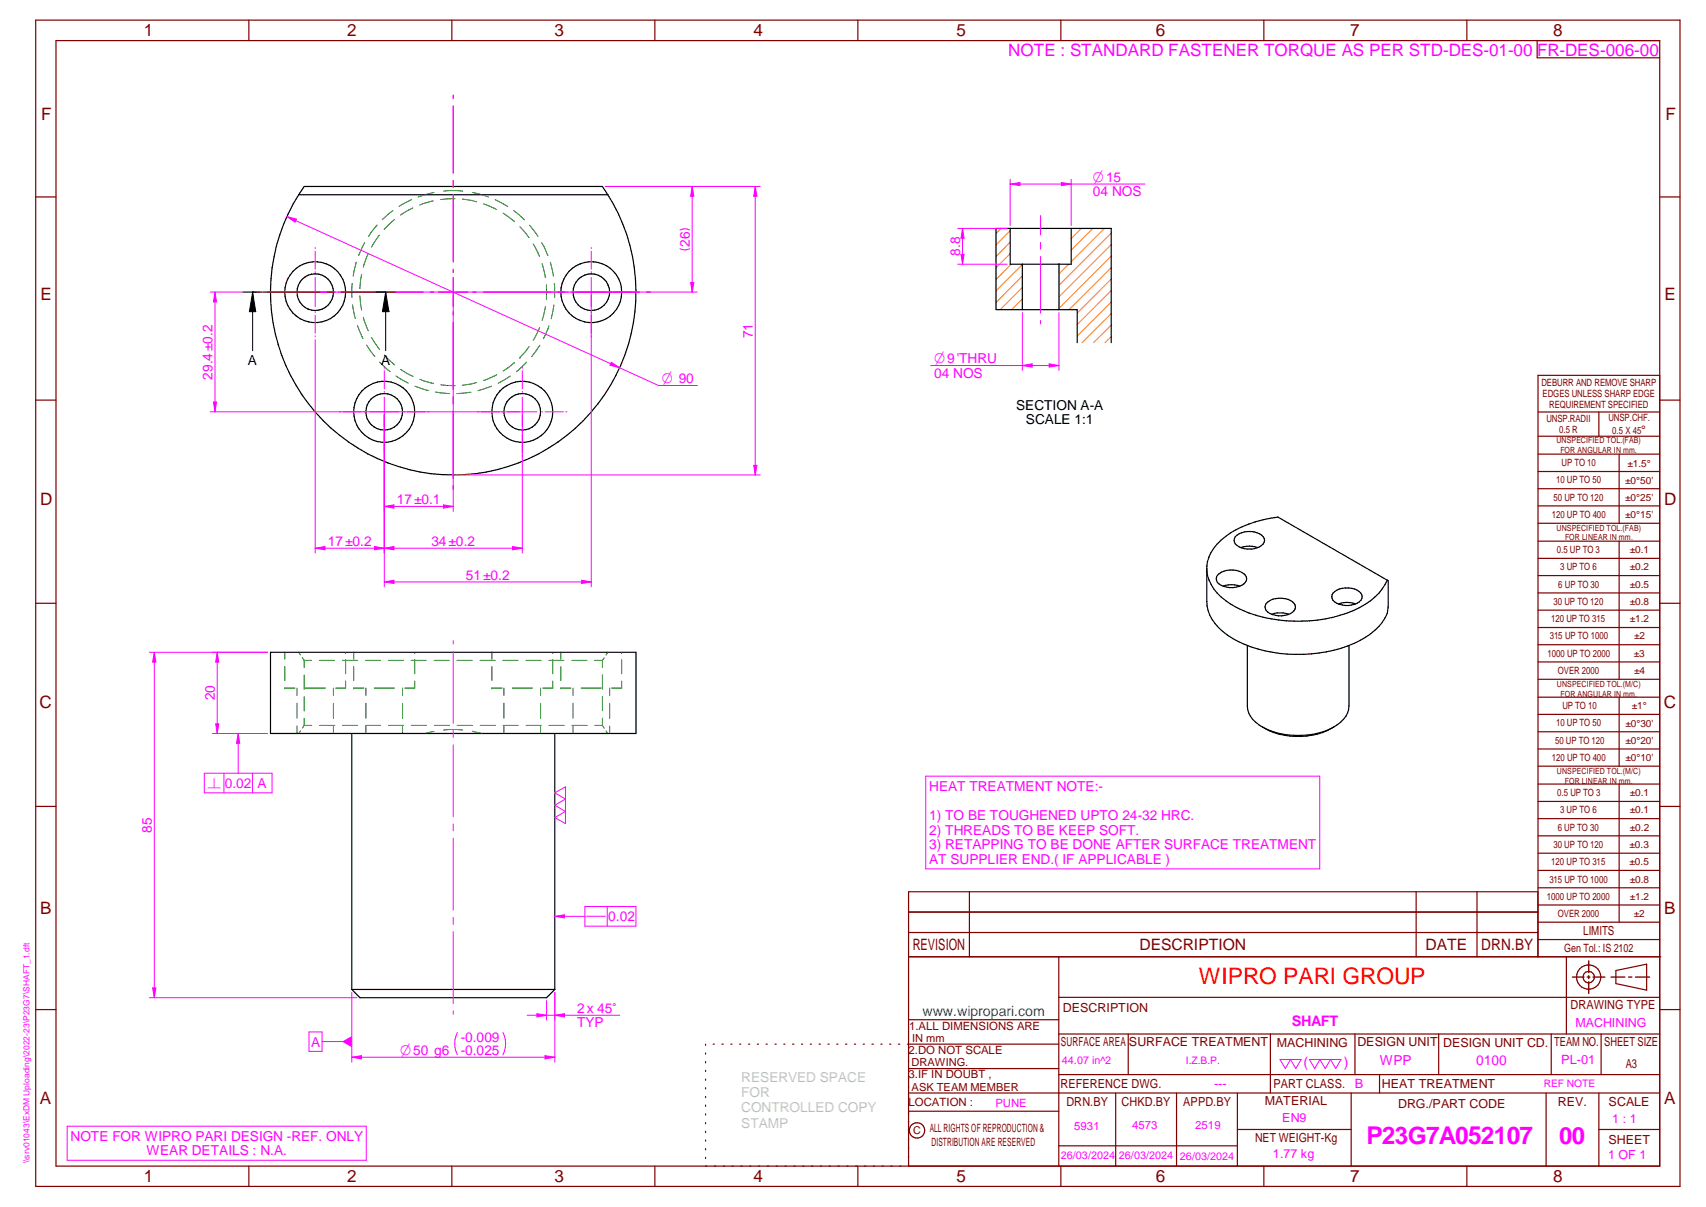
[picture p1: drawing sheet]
<svg xmlns="http://www.w3.org/2000/svg" width="420mm" height="297mm" viewBox="0 0 420 297" stroke-linecap="round" stroke-linejoin="round" font-family="sans-serif">
<g fill="none" stroke="#800000" stroke-width=".3">
<path d="M8.8 5h405v287h-405zM13.8 10h395v277h-395zM61.3 5v5M111.3 5v5M161.3 5v5M211.3 5v5M261.3 5v5M311.3 5v5M361.3 5v5M378.6 10v4.2h30.2M8.8 48.5h5M408.8 48.5h5"/>
<path d="M8.8 98.5h5M408.8 92.4h-30v143.1M408.8 98.5h5M378.8 101.4h30M378.8 107.4h30M378.8 111.8h30M378.8 116h30M393.8 101.4v6M398.8 111.8v17M378.8 120.3h30M378.8 124.5h30M378.8 128.8h30"/>
<path d="M378.8 133.2h30M378.8 137.4h30M398.8 133.2v34M8.8 148.5h5M378.8 141.6h30M378.8 145.9h30M378.8 150.2h30M378.8 154.4h30M378.8 158.7h30M408.8 148.5h5M378.8 162.9h30M378.8 167.2h30"/>
<path d="M378.8 171.6h30M378.8 175.8h30M398.8 171.6v17M8.8 198.5h5M378.8 180.1h30M378.8 184.3h30M378.8 188.6h30M378.8 193h30M378.8 197.2h30M398.8 193v33.9M408.8 198.5h5M238.7 219.5v16"/>
<path d="M348.8 219.5v16M363.8 219.5v16M378.8 201.5h30M378.8 205.7h30M378.8 210h30M378.8 214.2h30M378.8 218.5h30M223.8 235.5h185.2M223.8 229.5h154.9M223.8 224.5h154.9M260.8 235.5v51.5M378.7 235.5v-16h-154.9v67.5"/>
<path d="M378.8 222.7h30M378.8 226.9h30M378.8 231.2h30M385.8 235.5v19M398 238.8l7.5-1.5v6.4l-7.5-1.6zM8.8 248.5h5M173.8 257v.3M173.8 259.1v.3M175.6 257h.3M177.8 257h.3M180 257h.3M182.1 257h.3"/>
<path d="M184.4 257h.2M186.5 257h.3M188.7 257h.3M190.9 257h.3M193 257h.3M195.2 257h.3M197.4 257h.3M199.5 257h.3M201.7 257h.3M203.9 257h.3M206.1 257h.3M208.2 257h.4"/>
<path d="M210.4 257h.3M212.6 257h.3M214.7 257h.4M216.9 257h.3M219.1 257h.3M221.3 257h.3M223.8 251h37M260.8 257h-37.3M260.8 245.4h148M260.8 254.5h148M277.9 254.5v10M312.9 254.5v14.5"/>
<path d="M333.7 254.5v10M354.3 254.5v10M382 254.5v10M394.3 254.5v10M408.8 248.5h5M173.8 261.2v.4M173.8 263.4v.3M173.8 265.6v.3M173.8 267.7v.3M173.8 269.8v.3M173.8 271.9v.4M173.8 274.1v.3"/>
<path d="M173.8 276.3v.3M173.8 278.4v.3M223.8 269h185M223.8 263h37M223.8 273.5h37M260.8 264.5h148M274.8 269v18M289.8 269v18M304.7 269v18M304.7 278h28.1M332.8 269v18M339.8 264.5v4.5"/>
<path d="M380.8 269v18M393.8 269v18M393.8 278h15M61.3 287v5M111.3 287v5M161.3 287v5M173.8 280.5v.3M173.8 282.7v.3M173.8 284.8v.3M211.3 287v5M260.8 282h43.9M261.3 287v5"/>
<path d="M311.3 287v5M361.3 287v5"/>
<circle cx="391.3" cy="240.5" r="2.99"/>
<circle cx="391.3" cy="240.5" r="1.41"/>
<circle cx="225.9" cy="278.2" r="1.89"/>
</g>
<g fill="none" stroke="#f0f" stroke-width=".25">
<path d="M111.6 23.4v.9M111.6 26.1v16.5M111.6 44.4v1.7M111.6 47.9v16.6M149.1 45.9h22.6M169.9 56.6a2.6 2.6 0 0 0-2.4 0M170.5 45.9l.4 2.4h-.8zM64 71.9h-.8M65.8 71.9h16.9M77.6 60.9v.3M77.6 61.8v4.5M77.6 66.8v.3"/>
<path d="M77.6 68.3v7.2M77.6 76.7v.2M77.6 77.6v4.4M104.2 71.9h-20.9M106.8 71.9h-.8M111.6 66.3v.8M111.6 76.7v.8M111.6 79.3v16.6M111.6 68.3v7.2M145.6 60.9v.3M145.6 61.8v4.5M145.6 66.8v.3"/>
<path d="M145.6 76.7v.2M145.6 77.6v4.4M145.6 68.3v7.2M169.9 61.2a2.6 2.6 0 0 1-2.4 0M171.7 71.9h-63.7M77.6 82.6v.3M94.6 90.3v.3M94.6 91.2v4.5M94.6 96.3v.3M94.6 97.7v7.2M111.6 97.7v1.7M128.6 90.3v.3"/>
<path d="M128.6 91.2v4.5M128.6 96.3v.3M128.6 97.7v7.2M145.6 82.6v.3M83.6 101.3h.3M84.5 101.3h4.5M89.6 101.3h.2M91 101.3h7.2M94.6 106.1v.3M94.6 107v4.5M94.6 112.1v.3M99.4 101.3h.3"/>
<path d="M100.3 101.3h4.4M105.4 101.3h.2M111.6 101.2v16.5M111.6 119.5v.9M117.6 101.3h.3M118.5 101.3h4.5M123.6 101.3h.2M125 101.3h7.2M128.6 106.1v.3M128.6 107v4.5M128.6 112.1v.3M133.4 101.3h.3"/>
<path d="M134.3 101.3h4.5M139.4 101.3h.2M16.5 277.2h73.7v8.3h-73.7z"/>
</g>
<path d="M391.3 236.5v2.9M387.3 240.5h2.8M390.9 240.5h.7M391.3 240.1v.7M391.3 241.6v2.9M392.3 240.5h3M396.8 240.5h3.4M401.1 240.5h.8M402.8 240.5h3.5" fill="none" stroke="#800000" stroke-width=".34"/>
<g fill="none" stroke="#000" stroke-width=".3">
<path d="M73.6 47.9h76.1M73.6 47.9l1.3-2h73.5l1.3 2M149.7 47.9a45 45 0 0 1-38.1 69 45 45 0 0 1-38-69M299.7 133.9a24.4 24.4 0 0 1 15-6.6l27.2 15.6v6.5a8 8 0 0 1-3.2 5.6 28.1 28.1 0 0 1-17.7 6 32 32 0 0 1-18.7-4.7 10.4 10.4 0 0 1-5.1-8.2v-8.7a9 9 0 0 1 2.5-5.5zM304.2 132.1a5.2 5.2 0 0 1 6.9 0 1.61 1.61 0 0 1-.9 2.5 5.5 5.5 0 0 1-6-.7 1.48 1.48 0 0 1 0-1.8zM305.6 134.7l2.1-.3 2.1 .3M297.2 140.5a11.1 11.1 0 0 0 5.9 8.2 34.6 34.6 0 0 0 23.3 3.6 24.1 24.1 0 0 0 13.2-6.3l2.1-3.2M299.8 141.6a5.2 5.2 0 0 1 6.9 0 1.62 1.62 0 0 1-.9 2.5 5.5 5.5 0 0 1-6-.8 1.48 1.48 0 0 1 0-1.7zM301.2 144.2l2.1-.3 2.1 .3M311.9 148.5a5.2 5.2 0 0 1 6.8 0 1.62 1.62 0 0 1-.9 2.5 5.5 5.5 0 0 1-5.9-.7 1.48 1.48 0 0 1 0-1.8zM313.2 151.2l1.4-.4h1.4l1.4 .4M328.3 146a5.2 5.2 0 0 1 6.8 0 1.62 1.62 0 0 1-.8 2.5 5.5 5.5 0 0 1-6-.8 1.48 1.48 0 0 1 0-1.7z"/>
<path d="M329.6 148.6l2.1-.3 2.1 .3M332.2 158.9v14.9a6.2 6.2 0 0 1-3.9 5.2 19.5 19.5 0 0 1-18.2-.6 5.8 5.8 0 0 1-2.9-4.6v-14.9M66.6 160.5h90v20h-90zM328.5 178.9a17.8 17.8 0 0 1-17.6 0M86.6 180.5v63M136.6 180.5v63M86.6 243.5h50M86.6 243.5l2 2h46l2-2"/>
<circle cx="77.6" cy="71.9" r="4.5"/>
<circle cx="77.6" cy="71.9" r="7.5"/>
<circle cx="145.6" cy="71.9" r="7.5"/>
<circle cx="145.6" cy="71.9" r="4.5"/>
<circle cx="94.6" cy="101.4" r="7.5"/>
<circle cx="94.6" cy="101.4" r="4.5"/>
<circle cx="128.6" cy="101.4" r="4.5"/>
<circle cx="128.6" cy="101.3" r="7.5"/>
</g>
<g fill="none" stroke="#008000" stroke-width=".25">
<path d="M89.8 59.7l-1.5 3.1M92.9 55.4l-2.1 2.8M93.4 57.9l-1.9 2.9M96.8 51.8l-2.7 2.3M97.1 54l-2.5 2.4M101.3 49.1l-3 1.7M101.7 51.2l-3.1 1.8M106.7 49.4l-3.3 1.1M106.9 47.4l-3.9 1.1M112 48.9l-3.5 .2M113.9 49l3.4 .7M114 47l-1.4-.1-3.3 .1"/>
<path d="M116.3 47.4l4 1.1M119.1 50.2l3.2 1.4M122 49.1l3 1.7M123.9 52.5l2.8 2.1M126.5 51.8l2.6 2.3M128 55.8l2.3 2.7M130.4 55.4l2.1 2.8M133.4 59.7l1.5 3.2M86.7 69.7v3.5M86.8 75l.7 3.4M87.7 64.5l-.7 3.4M88.6 72.8l.5 3.5"/>
<path d="M89.1 67.5l-.5 3.5M89.5 78.1l1.2 3.3M90.7 62.4l-1.2 3.3M131.3 60l1.6 3.2M133.5 64.9l.8 3.4M134.4 75.4l-.9 3.5M134.6 70.1v3.6M135.5 64.6l.8 3.4M136.4 75.1l-.6 3.3M136.5 69.8l.1 3.4M88 80.1l1.4 3.3M90.3 84.9l2 2.9"/>
<path d="M91.5 83.1l2 2.9M93.5 89.1l2.6 2.3M94.6 87.4l2.6 2.4M97.5 92.5l3 1.8M98.7 90.9l3 1.7M102.2 95l3.3 1.1M103.4 93.3l3.4 1.1M107.3 96.5l3.4 .4M108.6 94.7l3.5 .2M116 96.5l-3.5 .4M117.4 94.1l-3.5 .7M121.1 95l-3.4 1.1"/>
<path d="M122.3 92.2l-3.2 1.4M125.7 92.5l-3 1.8M126.7 89.2l-2.8 2.1M128 88h.1M129.7 89.1l-2.5 2.4M130.3 85.3l-2.3 2.7M132.9 80.6l-1.6 3.1M133 85l-2.1 2.8M135.2 80.2l-1.4 3.2M70.1 169.3h2.5M70.1 169.3h.1M70.1 160.5v1.7"/>
<path d="M70.1 164v3.5M73.1 169.3v1.9M73.1 173.1v3.6M73.1 178.6v1.9M73.6 160.5l.4 .7M74 179.9l-.4 .6M74.5 161.8l.4 .7M74.9 162.5v1.8M74.9 166.1v3.5M74.9 171.4v3.6M74.9 176.8v1.7M74.9 178.5l-.4 .7"/>
<path d="M74.9 178.5h1.9M74.9 162.5h1.8M75.2 169.3h4.9M78.7 162.5h3.7M78.7 178.5h3.8M82.1 169.3v1.9M82.1 173.1v3.7M82.1 178.7v1.8M84.3 162.5h3.7M84.4 178.5h3.7M85.1 160.6h.1M85.1 167.6v1.7h-2.4"/>
<path d="M85.1 162.3v3.5M87.1 169.3h2.5M87.1 169.3h.1M87.1 160.5v1.7M87.1 164v3.5M90 162.5h3.7M90 178.5h3.7M90.1 169.3v1.9M90.1 173.1v3.6M90.1 178.6v1.9M92.2 169.3h4.9M95.6 162.5h3.7"/>
<path d="M95.7 178.5h3.7M99.1 169.3v1.9M99.1 173.1v3.7M99.1 178.7v1.8M101.3 162.5h3.7M101.3 178.5h3.7M102.1 160.6h.1M102.1 167.6v1.7h-2.4M102.1 162.3v3.5M106.9 162.5h3.7M107 178.5h3.7M109.3 179.7l1.3-.2 3.4 .2"/>
<path d="M112.6 162.5h3.7M112.6 178.5h3.7M116.3 180l2.3 .5M118.2 162.5h3.8M118.3 178.5h3.7M121.1 169.3h2.5M121.1 169.3h.1M121.1 160.5v1.7M121.1 164v3.5M123.9 162.5h3.7M123.9 178.5h3.7M124.1 169.3v1.9"/>
<path d="M124.1 173.1v3.6M124.1 178.6v1.9M126.2 169.3h4.9M129.5 162.5h3.8M129.6 178.5h3.7M133.1 169.3v1.9M133.1 173.1v3.7M133.1 178.7v1.8M135.2 162.5h3.7M135.2 178.5h3.7M136.1 160.6h.1M136.1 167.6v1.7h-2.4"/>
<path d="M136.1 162.3v3.5M138.1 169.3h2.5M138.1 169.3h.1M138.1 160.5v1.7M138.1 164v3.5M140.8 162.5h3.8M140.9 178.5h3.7M141.1 169.3v1.9M141.1 173.1v3.6M141.1 178.6v1.9M143.1 169.3h5M146.5 162.5h1.9"/>
<path d="M146.5 178.5h1.9M148.4 162.5v1.8M148.4 166.1v3.5M148.4 171.4v3.5M148.4 176.7v1.8M148.4 178.5l.4 .7M148.8 161.9l-.4 .6M149.3 179.9l.4 .6M149.7 160.5l-.4 .7M150.1 169.3v1.9M150.1 173.1v3.7M150.1 178.7v1.8"/>
<path d="M153.1 160.6h.1M153.1 167.6v1.7h-2.5M153.1 162.3v3.5M106.9 180l-2.3 .5"/>
</g>
<path d="M170.5 45.9l.4 2.4h-.8z" fill="#f0f"/>
<path d="M170.1 69.5h.8l-.4 2.4z" fill="none" stroke="#f0f" stroke-width=".25"/>
<path d="M170.1 69.5h.8l-.4 2.4z" fill="#f0f"/>
<path d="M70.6 53.3l2.4 .6-.3 .8zM70.6 53.3l91.6 41.6h9.6M170.5 45.9v26" fill="none" stroke="#f0f" stroke-width=".25"/>
<path d="M70.6 53.3l2.4 .6-.3 .8z" fill="#f0f"/>
<path d="M150.6 89.2l2 1.3-2.4-.6z" fill="none" stroke="#f0f" stroke-width=".25"/>
<path d="M150.6 89.2l2 1.3-2.4-.6z" fill="#f0f"/>
<path d="M52.3 160.5h13.6M53.5 160.5l.4 2.4h-.8zM52.3 180.5h13.6" fill="none" stroke="#f0f" stroke-width=".25"/>
<path d="M53.5 160.5l.4 2.4h-.8z" fill="#f0f"/>
<path d="M53.1 178.1h.8l-.4 2.4z" fill="none" stroke="#f0f" stroke-width=".25"/>
<path d="M53.1 178.1h.8l-.4 2.4z" fill="#f0f"/>
<path d="M53.5 160.5v20M86.6 244.2v17.2M112.6 254.1a6.3 6.3 0 0 0 0 5.5M123.9 254.1a5.9 5.9 0 0 1 0 5.5M136.6 244.2v17.2M86.6 260.2l2.4-.4v.8z" fill="none" stroke="#f0f" stroke-width=".25"/>
<path d="M86.6 260.2l2.4-.4v.8z" fill="#f0f"/>
<path d="M134.2 259.8l2.4 .4-2.4 .4z" fill="none" stroke="#f0f" stroke-width=".25"/>
<path d="M134.2 259.8l2.4 .4-2.4 .4z" fill="#f0f"/>
<path d="M36.8 160.5h29.1M38 160.5l.4 2.4h-.8zM36.8 245.5h51.1M86.6 260.2h50" fill="none" stroke="#f0f" stroke-width=".25"/>
<path d="M38 160.5l.4 2.4h-.8z" fill="#f0f"/>
<path d="M37.6 243.1h.8l-.4 2.4z" fill="none" stroke="#f0f" stroke-width=".25"/>
<path d="M37.6 243.1h.8l-.4 2.4z" fill="#f0f"/>
<g fill="none" stroke="#f0f" stroke-width=".25">
<path d="M111.6 157.6v.9M38 160.5v85M111.6 160.3v17.7M111.6 179.8v1.7M111.6 183.3v17.7M111.6 202.8v1.7M111.6 206.3v17.7M111.6 225.8v1.7M111.6 229.3v17.7M111.6 248.8v.8M132.2 249.5l2.4 .4-2.4 .4zM134.6 246.3v4.7"/>
<path d="M136.6 244.2v6.8"/>
</g>
<path d="M132.2 249.5l2.4 .4-2.4 .4z" fill="#f0f"/>
<path d="M136.6 249.9l2.4-.4v.8z" fill="none" stroke="#f0f" stroke-width=".25"/>
<path d="M136.6 249.9l2.4-.4v.8z" fill="#f0f"/>
<path d="M79.3 256.3h7.3M129.8 249.9h22.8" fill="none" stroke="#f0f" stroke-width=".25"/>
<path d="M84.2 256.3l2.4-1.3v2.7z" fill="#f0f"/>
<path d="M58.7 180.5v9.8M76.1 254h3.2v4.7h-3.2z" fill="none" stroke="#f0f" stroke-width=".25"/>
<path d="M58.7 180.5l.3 2.4h-.8z" fill="#f0f"/>
<path d="M149.1 45.9h38.1M186 45.9l.4 2.4h-.8zM112.3 116.9h74.9M50.3 190.3h16.7v4.8h-16.7zM55.1 190.3v4.8M58.7 180.5l.3 2.4h-.8zM62.2 190.3v4.8" fill="none" stroke="#f0f" stroke-width=".25"/>
<path d="M186 45.9l.4 2.4h-.8z" fill="#f0f"/>
<path d="M185.6 114.5h.8l-.4 2.4z" fill="none" stroke="#f0f" stroke-width=".25"/>
<path d="M185.6 114.5h.8l-.4 2.4z" fill="#f0f"/>
<path d="M186 45.9v71M111.6 72.6v53.3M94.6 113.1v12.8M109.2 124.2l2.4 .4-2.4 .5z" fill="none" stroke="#f0f" stroke-width=".25"/>
<path d="M109.2 124.2l2.4 .4-2.4 .5z" fill="#f0f"/>
<path d="M94.6 124.6l2.4-.4v.9z" fill="none" stroke="#f0f" stroke-width=".25"/>
<path d="M94.6 124.6l2.4-.4v.9z" fill="#f0f"/>
<path d="M94.6 102.1v34M128.6 102.1v34M94.6 124.6h17M94.6 134.9l2.4-.4v.8z" fill="none" stroke="#f0f" stroke-width=".25"/>
<path d="M94.6 134.9l2.4-.4v.8z" fill="#f0f"/>
<path d="M126.2 134.5l2.4 .4-2.4 .4z" fill="none" stroke="#f0f" stroke-width=".25"/>
<path d="M126.2 134.5l2.4 .4-2.4 .4z" fill="#f0f"/>
<path d="M77.6 83.6v52.5M94.6 102.1v34M92.2 134.5l2.4 .4-2.4 .4zM94.6 134.9h34" fill="none" stroke="#f0f" stroke-width=".25"/>
<path d="M92.2 134.5l2.4 .4-2.4 .4z" fill="#f0f"/>
<path d="M77.6 134.9l2.4-.4v.8z" fill="none" stroke="#f0f" stroke-width=".25"/>
<path d="M77.6 134.9l2.4-.4v.8z" fill="#f0f"/>
<path d="M145.6 72.6v71.8M94.6 102.1v42.3M77.6 134.9h17M94.6 143.2l2.4-.4v.8z" fill="none" stroke="#f0f" stroke-width=".25"/>
<path d="M94.6 143.2l2.4-.4v.8z" fill="#f0f"/>
<path d="M143.2 142.8l2.4 .4-2.4 .4z" fill="none" stroke="#f0f" stroke-width=".25"/>
<path d="M143.2 142.8l2.4 .4-2.4 .4z" fill="#f0f"/>
<path d="M51.8 71.9h59.1M52.9 71.9l.4 2.4h-.7zM51.8 101.3h76.1M94.6 143.2h51" fill="none" stroke="#f0f" stroke-width=".25"/>
<path d="M52.9 71.9l.4 2.4h-.7z" fill="#f0f"/>
<path d="M52.6 98.9h.7l-.4 2.4z" fill="none" stroke="#f0f" stroke-width=".25"/>
<path d="M52.6 98.9h.7l-.4 2.4z" fill="#f0f"/>
<path d="M52.9 71.9v29.4M136.6 225.5h7.4" fill="none" stroke="#f0f" stroke-width=".25"/>
<path d="M136.6 225.5l2.4-.4v.8z" fill="#f0f"/>
<path d="M248.8 45.3l2.4-.4v.8zM248.8 44.1v11.4M256.3 53v4.8M256.3 59.6v1.7M263.8 44.1v11.4M256.3 63.1v14M256.3 78.9v.8M136.6 225.5l2.4-.4v.8zM144 223.1h12.6v4.8h-12.6zM149.6 223.1v4.8" fill="none" stroke="#f0f" stroke-width=".25"/>
<path d="M59.8 71.9h4.8M62.2 71.9v14.4M62.2 71.9l.8 4.8h-1.6zM64.8 71.9h14M80.6 71.9h1.7M84.1 71.9h13.3M95 71.9v14.4M95 71.9l.8 4.8h-1.6z" fill="none" stroke="#000" stroke-width=".25"/>
<path d="M62.2 71.9l.8 4.8h-1.6zM95 71.9l.8 4.8h-1.6z" fill="#000"/>
<g fill="none" stroke="#ff8000" stroke-width=".25">
<path d="M246.5 56.2l-1.2 1.2M248.8 59.6l-3.5 3.5M248.8 56.8l-3.5 3.5M266.3 56.2l-2.5 2.6M269.1 56.2l-5.3 5.4M272 56.2l-8.2 8.2M273.7 57.4l-12.9 12.8M248.8 62.4l-3.5 3.5M249 65l-3.7 3.7M251.8 73.6l-2.6 2.6M251.8 70.7l-5.5 5.5M251.8 65.1l-6.5 6.5"/>
<path d="M251.8 67.9l-6.5 6.5M263.2 65l-2.4 2.4M273.7 60.2l-12.9 12.9M273.7 63l-12.9 12.9M273.7 65.9l-10.4 10.3M273.7 77.2l-7.2 7.1M273.7 68.7l-8.4 8.3M273.7 71.5l-8.4 8.4M273.7 74.3l-8.4 8.4M273.7 82.8l-1.6 1.5M273.7 80l-4.4 4.3"/>
</g>
<path d="M263.8 56.2v8.8h-15v-8.8M251.8 65v11.2M260.8 65v11.2M265.3 84.3v-8.1h-20v-20h28.4v28.1" fill="none" stroke="#000" stroke-width=".3"/>
<path d="M248.8 45.3l2.4-.4v.8z" fill="#f0f"/>
<path d="M261.4 44.9l2.4 .4-2.4 .4z" fill="none" stroke="#f0f" stroke-width=".25"/>
<path d="M261.4 44.9l2.4 .4-2.4 .4z" fill="#f0f"/>
<path d="M235.9 56.2h12.2M248.8 45.3h33.2M235.9 65h12.2M236.7 62.6h.7l-.3 2.4z" fill="none" stroke="#f0f" stroke-width=".25"/>
<path d="M236.7 62.6h.7l-.3 2.4z" fill="#f0f"/>
<path d="M237.1 56.2l.3 2.4h-.7z" fill="none" stroke="#f0f" stroke-width=".25"/>
<path d="M237.1 56.2l.3 2.4h-.7z" fill="#f0f"/>
<path d="M237.1 56.2v8.8M251.8 76.9v14.2M260.8 76.9v14.2M251.8 90l2.4-.5v.8z" fill="none" stroke="#f0f" stroke-width=".25"/>
<path d="M251.8 90l2.4-.5v.8z" fill="#f0f"/>
<path d="M258.4 89.5l2.4 .5-2.4 .3z" fill="none" stroke="#f0f" stroke-width=".25"/>
<path d="M258.4 89.5l2.4 .5-2.4 .3z" fill="#f0f"/>
<path d="M229.2 90h31.6M136.6 195.1l2.7-1.5v9.1l-2.7-1.5 2.7-1.5-2.7-1.5 2.7-1.6zM228 191h97v22.8h-97zM315.2 260.7h5.3l-1.4 2.3-1.3-2.3-1.2 2.3zM322.5 260.7h7.8l-1.3 2.3-1.3-2.3-1.3 2.3-1.3-2.3-1.3 2.3z" fill="none" stroke="#f0f" stroke-width=".25"/>
<text font-size="6" fill="#f0f" x="336.5" y="281.6">P23G7A052107</text>
<text font-size="5.9" fill="#f0f" x="384" y="281.6">00</text>
<text font-size="5.6" fill="#f00" x="295.3" y="242.2">WIPRO PARI GROUP</text>
<g font-size="4.2" fill="#800000">
<text x="35.4" y="9">1</text>
<text x="85.5" y="8.9">2</text>
<text x="136.6" y="9">3</text>
<text x="185.6" y="9">4</text>
<text x="235.6" y="9">5</text>
<text x="284.6" y="8.8">6</text>
<text x="332.6" y="9">7</text>
<text x="382.6" y="9">8</text>
<text x="10.1" y="29.6">F</text>
<text x="410.2" y="29.6">F</text>
<text x="9.9" y="73.9">E</text>
<text x="409.9" y="73.9">E</text>
<text x="9.9" y="124.2">D</text>
<text x="409.9" y="124.2">D</text>
<text x="9.7" y="174.3">C</text>
<text x="409.7" y="174.3">C</text>
<text x="9.9" y="225">B</text>
<text x="409.8" y="225">B</text>
<text x="9.8" y="271.7">A</text>
<text x="409.8" y="271.7">A</text>
<text x="35.4" y="291">1</text>
<text x="85.5" y="290.9">2</text>
<text x="136.6" y="291">3</text>
<text x="185.6" y="291">4</text>
<text x="235.6" y="291">5</text>
<text x="284.6" y="290.8">6</text>
<text x="332.6" y="291">7</text>
<text x="382.6" y="291">8</text>
</g>
<text font-size="4.2" fill="#f0f" x="248.3" y="13.8">NOTE : STANDARD FASTENER TORQUE AS PER STD-DES-01-00 FR-DES-006-00</text>
<g font-size="3.9" fill="#800000">
<text x="224.8" y="233.8">REVISION</text>
<text x="280.7" y="233.8">DESCRIPTION</text>
<text x="351.1" y="233.8">DATE</text>
<text x="364.8" y="233.8">DRN.BY</text>
</g>
<g font-size="3.7" fill="#f0f">
<text x="269.2" y="44.7">O15</text>
<text x="230.1" y="89.4">O9'THRU</text>
<text x="163" y="94.3">O 90</text>
<text x="51.1" y="193.9">n</text>
<text x="144.3" y="226.7">t</text>
<text x="98.5" y="259.6">O50 g6</text>
</g>
<text font-size="3.6" fill="#f0f" x="318.2" y="252.6">SHAFT</text>
<text font-size="3.5" fill="#00f" x="227.2" y="250">www.wipropari.com</text>
<g font-size="3.5" fill="#f0f">
<text x="321" y="262.7">(</text>
<text x="331" y="262.7">)</text>
</g>
<g font-size="3.4" fill="#f0f">
<text x="269.2" y="48.3">04 NOS</text>
<text x="169.9" y="60.8" transform="rotate(-90 169.9 60.8)">26</text>
<text x="236.5" y="62.9" transform="rotate(-90 236.5 62.9)">8.8</text>
<text x="185.4" y="83.3" transform="rotate(-90 185.4 83.3)">71</text>
<text x="52.4" y="93.4" transform="rotate(-90 52.4 93.4)">29.4±0.2</text>
<text x="230.1" y="93">04 NOS</text>
<text x="97.7" y="124">17±0.1</text>
<text x="80.8" y="134.3">17±0.2</text>
<text x="106.2" y="134.3">34±0.2</text>
<text x="114.8" y="142.6">51±0.2</text>
<text x="52.9" y="172.4" transform="rotate(-90 52.9 172.4)">20</text>
<text x="55.4" y="193.9">0.02 A</text>
<text x="228.8" y="194.6">HEAT TREATMENT NOTE:-</text>
<text x="228.8" y="201.8">1) TO BE TOUGHENED UPTO 24-32 HRC.</text>
<text x="37.4" y="204.9" transform="rotate(-90 37.4 204.9)">85</text>
<text x="228.8" y="205.4">2) THREADS TO BE KEEP SOFT.</text>
<text x="228.8" y="209">3) RETAPPING TO BE DONE AFTER SURFACE TREATMENT</text>
<text x="228.8" y="212.6">AT SUPPLIER END.( IF APPLICABLE )</text>
<text x="149.8" y="226.7">0.02</text>
<text x="142.1" y="249.3">2x 45v</text>
<text x="76.6" y="257.6">A</text>
<text x="113.5" y="256.5">-0.009</text>
<text x="142.1" y="252.9">TYP</text>
<text x="113.5" y="259.6">-0.025</text>
<text x="339.8" y="262.2">WPP</text>
<text x="363.6" y="262">0100</text>
<text x="17.4" y="280.8">NOTE FOR WIPRO PARI DESIGN -REF. ONLY</text>
<text x="36.1" y="284.4">WEAR DETAILS : N.A.</text>
</g>
<g font-size="3.4">
<text x="61.1" y="89.9">A</text>
<text x="93.9" y="89.9">A</text>
<text x="250.3" y="100.8">SECTION A-A</text>
<text x="252.7" y="104.4">SCALE 1:1</text>
</g>
<g font-size="3.4" fill="#c0c0c0">
<text x="182.6" y="266.2">RESERVED SPACE</text>
<text x="182.6" y="270">FOR</text>
<text x="182.6" y="273.7">CONTROLLED COPY</text>
<text x="182.6" y="277.5">STAMP</text>
</g>
<g font-size="3.1" fill="#800000">
<text x="389.9" y="230.2">LIMITS</text>
<text x="261.8" y="249">DESCRIPTION</text>
<text x="386.8" y="248.4">DRAWING TYPE</text>
<text x="261.3" y="257.5">SURFACE AREA</text>
<text x="278" y="257.5">SURFACE TREATMENT</text>
<text x="314.5" y="257.6">MACHINING</text>
<text x="334.3" y="257.5">DESIGN UNIT</text>
<text x="355.4" y="257.6">DESIGN UNIT CD.</text>
<text x="382.8" y="257.3">TEAM NO.</text>
<text x="395.1" y="257.4">SHEET SIZE</text>
<text x="400.4" y="262.8">A3</text>
<text x="261.2" y="267.8">REFERENCE DWG.</text>
<text x="313.6" y="267.7">PART CLASS.</text>
<text x="340.3" y="267.7">HEAT TREATMENT</text>
<text x="262.6" y="272.2">DRN.BY</text>
<text x="276.2" y="272.1">CHKD.BY</text>
<text x="291.4" y="272.2">APPD.BY</text>
<text x="311.5" y="272">MATERIAL</text>
<text x="344.3" y="272.6">DRG./PART CODE</text>
<text x="383.7" y="272.2">REV.</text>
<text x="396.2" y="272.3">SCALE</text>
<text x="309.1" y="280.9">NET WEIGHT-Kg</text>
<text x="396.1" y="281.4">SHEET</text>
</g>
<g font-size="3.1" fill="#f0f">
<text x="388" y="252.8">MACHINING</text>
<text x="384.5" y="261.9">PL-01</text>
<text x="299" y="267.8">---</text>
<text x="333.7" y="267.7">B</text>
<text x="315.8" y="276.1">EN9</text>
<text x="397.1" y="276.4">1 : 1</text>
<text x="313.5" y="285.1">1.77 kg</text>
<text x="396.1" y="285.3">1 OF 1</text>
</g>
<text font-size="3" fill="#800000" x="404.2" y="106.8">°</text>
<g font-size="2.8" fill="#800000">
<text x="385.2" y="234.4">Gen Tol.: IS 2102</text>
<text x="223.9" y="253.4">1.ALL DIMENSIONS ARE</text>
<text x="223.8" y="259.3">2.DO NOT SCALE</text>
<text x="223.8" y="265.4">3.IF IN DOUBT ,</text>
<text x="223.8" y="272.2">LOCATION :</text>
<text x="229" y="278.7">ALL RIGHTS OF REPRODUCTION &amp;</text>
<text x="229.4" y="282.1">DISTRIBUTION ARE RESERVED</text>
</g>
<g font-size="2.8" fill="#f0f">
<text x="245.1" y="272.4">PUNE</text>
<text x="264.6" y="278">5931</text>
<text x="278.8" y="277.7">4573</text>
<text x="294.4" y="277.9">2519</text>
</g>
<g font-size="2.7" fill="#800000">
<text x="224.7" y="256.4">IN mm</text>
<text x="224.5" y="262.4">DRAWING.</text>
<text x="224.5" y="268.4">ASK TEAM MEMBER</text>
<text x="224.9" y="279.2">C</text>
</g>
<g font-size="2.7" fill="#f0f">
<text x="261.5" y="261.9">44.07 in^2</text>
<text x="261.3" y="285.2">26/03/2024</text>
<text x="275.6" y="285.2">26/03/2024</text>
<text x="290.6" y="285.4">26/03/2024</text>
</g>
<g font-size="2.5" fill="#800000">
<text x="379.6" y="95">DEBURR AND REMOVE SHARP</text>
<text x="379.9" y="97.7">EDGES UNLESS SHARP EDGE</text>
<text x="381.5" y="100.5">REQUIREMENT SPECIFIED</text>
<text x="380.9" y="103.8">UNSP.RADII</text>
<text x="384" y="106.6">0.5 R</text>
<text x="396.1" y="103.6">UNSP.CHF.</text>
<text x="397.1" y="106.8">0.5 X 45</text>
<text x="383.2" y="119">10 UP TO 50</text>
<text x="384.6" y="114.7">UP TO 10</text>
<text x="400.3" y="119">±0°50'</text>
<text x="400.8" y="114.8">±1.5°</text>
<text x="382.6" y="123.2">50 UP TO 120</text>
<text x="400.3" y="123.2">±0°25'</text>
<text x="382.2" y="127.4">120 UP TO 400</text>
<text x="400.3" y="127.4">±0°15'</text>
<text x="383.4" y="136.1">0.5 UP TO 3</text>
<text x="401.4" y="136.1">±0.1</text>
<text x="384.2" y="140.4">3 UP TO 6</text>
<text x="401.4" y="140.3">±0.2</text>
<text x="382.6" y="148.8">30 UP TO 120</text>
<text x="383.8" y="144.6">6 UP TO 30</text>
<text x="401.4" y="148.9">±0.8</text>
<text x="401.4" y="144.7">±0.5</text>
<text x="382" y="153.1">120 UP TO 315</text>
<text x="401.4" y="153.1">±1.2</text>
<text x="381.2" y="161.6">1000 UP TO 2000</text>
<text x="381.7" y="157.4">315 UP TO 1000</text>
<text x="402.4" y="161.6">±3</text>
<text x="402.5" y="157.4">±2</text>
<text x="383.7" y="165.9">OVER 2000</text>
<text x="402.5" y="165.9">±4</text>
<text x="383.2" y="178.8">10 UP TO 50</text>
<text x="384.8" y="174.5">UP TO 10</text>
<text x="400.3" y="178.8">±0°30'</text>
<text x="401.9" y="174.6">±1°</text>
<text x="383" y="183">50 UP TO 120</text>
<text x="400.3" y="183.1">±0°20'</text>
<text x="382.2" y="187.3">120 UP TO 400</text>
<text x="400.3" y="187.3">±0°10'</text>
<text x="383.5" y="195.9">0.5 UP TO 3</text>
<text x="401.4" y="196">±0.1</text>
<text x="384.2" y="200.1">3 UP TO 6</text>
<text x="401.4" y="200.2">±0.1</text>
<text x="382.6" y="208.7">30 UP TO 120</text>
<text x="383.7" y="204.4">6 UP TO 30</text>
<text x="401.4" y="208.7">±0.3</text>
<text x="401.4" y="204.4">±0.2</text>
<text x="382" y="213">120 UP TO 315</text>
<text x="401.4" y="212.9">±0.5</text>
<text x="381" y="221.4">1000 UP TO 2000</text>
<text x="381.6" y="217.2">315 UP TO 1000</text>
<text x="401.4" y="221.4">±1.2</text>
<text x="401.4" y="217.2">±0.8</text>
<text x="383.7" y="225.7">OVER 2000</text>
<text x="402.4" y="225.7">±2</text>
</g>
<g font-size="2.5" fill="#f0f">
<text x="292" y="261.9">I.Z.B.P.</text>
<text x="380.2" y="267.5">REF NOTE</text>
</g>
<g font-size="2.1" fill="#800000">
<text x="383.3" y="109.1">UNSPECIFIED TOL.(FAB)</text>
<text x="384.3" y="111.4">FOR ANGULAR IN mm.</text>
<text x="383.4" y="130.6">UNSPECIFIED TOL.(FAB)</text>
<text x="385.4" y="133">FOR LINEAR IN mm.</text>
<text x="383.4" y="169">UNSPECIFIED TOL.(M/C)</text>
<text x="384.3" y="171.4">FOR ANGULAR IN mm.</text>
<text x="383.4" y="190.5">UNSPECIFIED TOL.(M/C)</text>
<text x="385.4" y="192.8">FOR LINEAR IN mm.</text>
</g>
<text font-size="2.1" fill="#f0f" x="7.2" y="286.3" transform="rotate(-90 7.2 286.3)">\\srv01043\ExDM Uploading\2022-23\P23G7\SHAFT_1.dft</text>
</svg>
